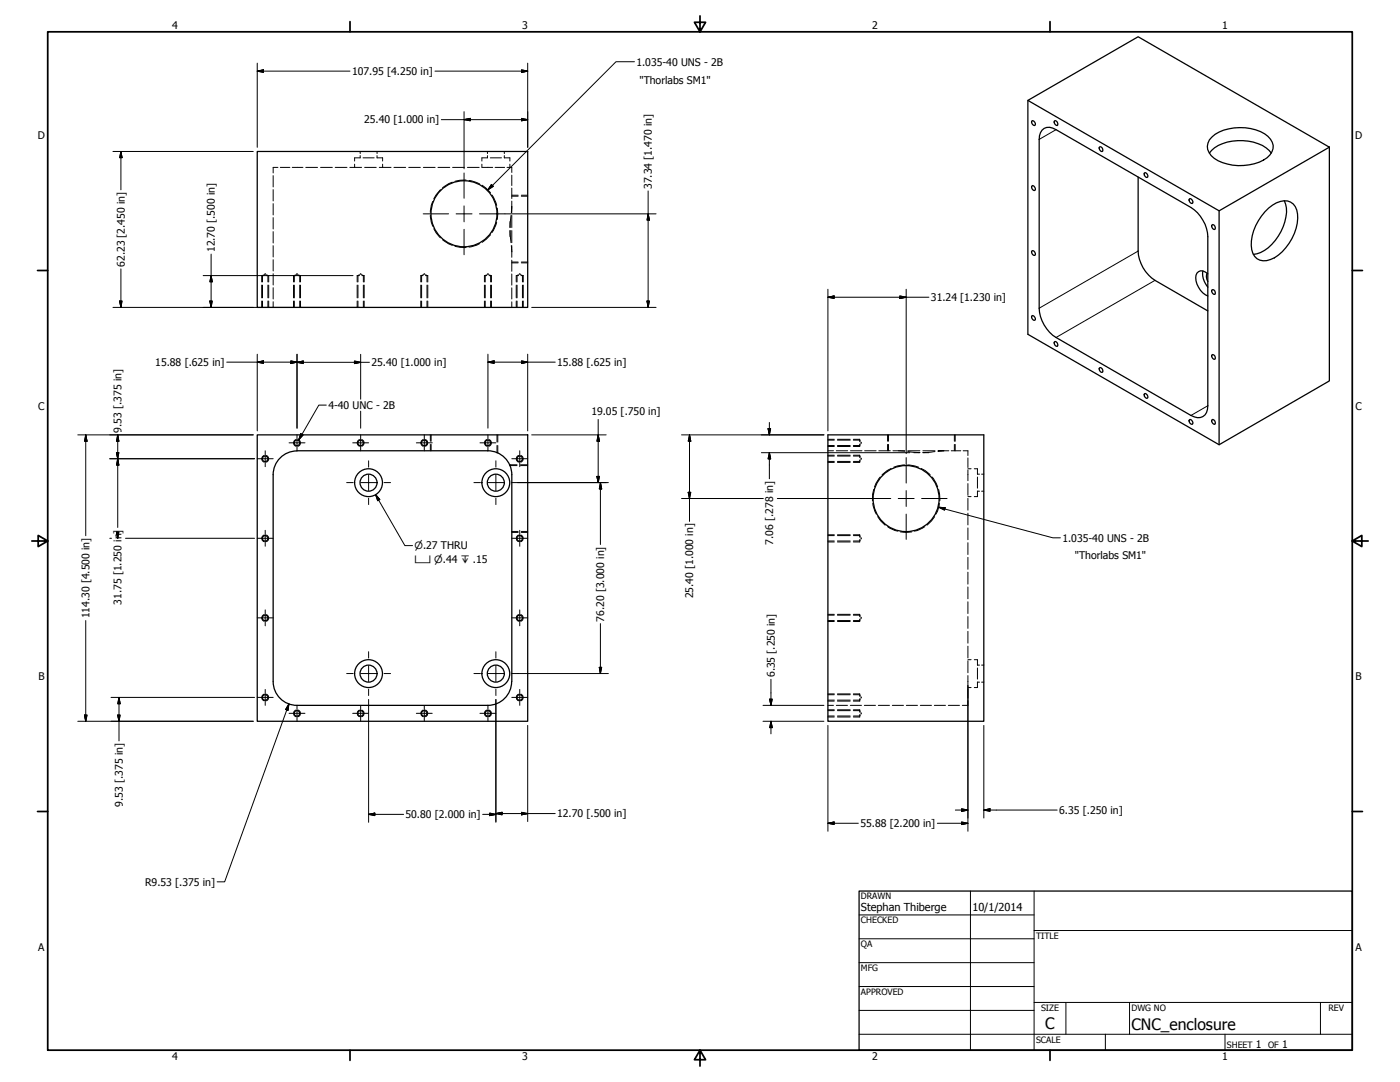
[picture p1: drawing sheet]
<svg xmlns="http://www.w3.org/2000/svg" width="559mm" height="432mm" viewBox="0 0 559 432" stroke-linecap="round" stroke-linejoin="round" font-family="sans-serif">
<!-- layer: Visible (ANSI) -->
<g fill="none" stroke="#000" stroke-width=".51">
<path d="M410.3 40.1l44-25.4 76.3 44-44 25.4zM410.3 40.1v93.3l76.3 44.1 44-25.5v-93.3M411.9 48.3a1.19 1.19 0 0 1 1.1 .5 1.19 1.19 0 0 1 0 1.3 1.36 1.36 0 0 1-1.1-1.8zM414.8 55.6a4.1 4.1 0 0 1 1.9-4.4 4.1 4.1 0 0 1 4.8 .6l53.9 31a15.1 15.1 0 0 1 6.7 11.7M420.9 48.3a1.19 1.19 0 0 1 1.1 .5 1.19 1.19 0 0 1 0 1.3 1.36 1.36 0 0 1-1.1-1.8zM438.8 58.7l.4-.2a1.26 1.26 0 0 1 .8 2 1.26 1.26 0 0 1-1.2-1.8zM483.7 54.7a19.1 19.1 0 0 1 22.4-.3 5.1 5.1 0 0 1-.3 8.5 19.9 19.9 0 0 1-21.2 .3 5.2 5.2 0 0 1-.9-8.5zM102.7 60.5h107.9v62.2h-107.9zM411.9 74.2l.3-.2a1.35 1.35 0 0 1 .8 2 1.26 1.26 0 0 1-1.1-1.8zM456.8 69a1.13 1.13 0 0 1 1.1 .5 1.13 1.13 0 0 1 0 1.3 1.33 1.33 0 0 1-1.1-1.8zM474.7 79.4a1.19 1.19 0 0 1 1.2 .5 1.19 1.19 0 0 1 0 1.3 1.36 1.36 0 0 1-1.2-1.8zM482.7 61.1a15.5 15.5 0 0 1 13.4-5 15.1 15.1 0 0 1 11.3 5"/>
<path d="M483.7 89.8l.4-.2a1.35 1.35 0 0 1 .8 2 1.26 1.26 0 0 1-1.2-1.8zM486.6 84.1v93.4M506.3 83.1a8.3 8.3 0 0 1 8.8-2.5 7.6 7.6 0 0 1 2.7 8.6 19.9 19.9 0 0 1-10.7 14.4 5.1 5.1 0 0 1-7.5-4 19.2 19.2 0 0 1 6.7-16.5zM512.6 80.1a12.6 12.6 0 0 1-.4 10.3 17.9 17.9 0 0 1-10.5 10.9l-1.4 .2M411.9 100.1l.3-.1a1.26 1.26 0 0 1 .8 1.9 1.26 1.26 0 0 1-1.1-1.8zM480.1 108.1a8 8 0 0 0 2 6.5M481.8 109a3.5 3.5 0 0 0 .3 3.4M482.1 109.3a2.85 2.85 0 0 0-4.3-.3 7.5 7.5 0 0 0 4.3 9.1M483.7 115.7l.4-.1a1.26 1.26 0 0 1 .8 1.9 1.26 1.26 0 0 1-1.2-1.8zM411.9 126a1.16 1.16 0 0 1 1.1 .6 1.16 1.16 0 0 1 0 1.2 1.26 1.26 0 0 1-1.1-1.8zM420.9 136.4l.3-.1a1.35 1.35 0 0 1 .8 1.9 1.29 1.29 0 0 1-1.1-1.8zM438.8 146.8l.4-.1a1.26 1.26 0 0 1 .8 1.9 1.26 1.26 0 0 1-1.2-1.8z"/>
<path d="M456.8 157.2a1.13 1.13 0 0 1 1.1 .5 1.13 1.13 0 0 1 0 1.2 1.33 1.33 0 0 1-1.1-1.7zM483.7 141.6l.4-.1a1.26 1.26 0 0 1 .8 1.9 1.26 1.26 0 0 1-1.2-1.8zM102.7 173.5h107.9v114.3h-107.9zM194.7 179.9a9.6 9.6 0 0 1 9.6 9.6M194.8 179.9l-76.3 .1a9.5 9.5 0 0 0-9.5 9.5M330.5 173.5h62.2v114.3h-62.2zM474.7 167.5a1.19 1.19 0 0 1 1.2 .6 1.19 1.19 0 0 1 0 1.3 1.36 1.36 0 0 1-1.2-1.9zM483.7 167.5a1.19 1.19 0 0 1 1.2 .6 1.19 1.19 0 0 1 0 1.3 1.36 1.36 0 0 1-1.2-1.9zM109 189.4v82.6a9.5 9.5 0 0 0 9.5 9.5h76.3M204.3 189.4l-.1 82.6a9.5 9.5 0 0 1-9.5 9.5"/>
<circle cx="185.2" cy="85.3" r="13.2"/>
<circle cx="118.5" cy="176.8" r="1.11"/>
<circle cx="143.9" cy="176.8" r="1.11"/>
<circle cx="169.3" cy="176.8" r="1.11"/>
<circle cx="194.7" cy="176.8" r="1.11"/>
<circle cx="105.8" cy="183.1" r="1.11"/>
<circle cx="147.1" cy="192.6" r="3.4"/>
<circle cx="147.1" cy="192.6" r="5.6"/>
<circle cx="197.9" cy="192.6" r="3.4"/>
<circle cx="197.9" cy="192.6" r="5.6"/>
<circle cx="207.4" cy="183.1" r="1.11"/>
<circle cx="361.7" cy="199" r="13.2"/>
<circle cx="105.8" cy="214.9" r="1.11"/>
<circle cx="207.4" cy="214.9" r="1.11"/>
<circle cx="105.8" cy="246.6" r="1.11"/>
<circle cx="207.4" cy="246.6" r="1.11"/>
<circle cx="105.8" cy="278.4" r="1.11"/>
<circle cx="147.1" cy="268.8" r="3.4"/>
<circle cx="147.1" cy="268.8" r="5.6"/>
<circle cx="197.9" cy="268.8" r="3.4"/>
<circle cx="197.9" cy="268.8" r="5.6"/>
<circle cx="207.4" cy="278.4" r="1.11"/>
<circle cx="118.5" cy="284.7" r="1.11"/>
<circle cx="143.9" cy="284.7" r="1.11"/>
<circle cx="169.3" cy="284.7" r="1.11"/>
<circle cx="194.7" cy="284.7" r="1.11"/>
</g>
<!-- layer: Hidden Narrow (ANSI) -->
<g fill="none" stroke="#000" stroke-width=".4">
<path d="M175.8 75.7l-2.6 3.6M180.5 72.7l-3.8 2.2M186.1 71.9l-4.5 .4M187.2 72l4.3 1.4M192.5 73.9l3.3 3.1M196.4 77.9l1.8 4.1M204.3 77.9h2.5M208.1 77.9h2.5M171.8 85.9l.3 2.8 .6 1.6M172.7 80.4l-.6 1.5-.3 2.9M173.2 91.3l.9 1.6 1.7 2M176.7 95.7l3.8 2.2"/>
<path d="M181.6 98.3l4.5 .4M191.5 97.2l-1.3 .7-3 .7M195.8 93.7l-3.3 3M198.2 88.6l-1.8 4.2M198.5 83.1v4.5M104.5 110v2.5M104.5 113.8v5.1M107.3 110v2.5M107.3 113.8v5.1M117.2 110v2.5M117.2 113.8v5.1M120 110v2.5"/>
<path d="M120 113.8v5.1M142.6 110v2.5M142.6 113.8v5.1M145.4 110v2.5M145.4 113.8v5.1M168 110v2.5M168 113.8v5.1M170.8 110v2.5M170.8 113.8v5.1M193.4 110v2.5M193.4 113.8v5.1M196.2 110v2.5"/>
<path d="M196.2 113.8v5.1M204.3 104.9h2.5M206.1 110v2.5M206.1 113.8v5.1M208.1 104.9h2.5M208.9 110v2.5M208.9 113.8v5.1M104.5 120.1v2.6M107.3 120.1v2.6M117.2 120.1v2.6M120 120.1v2.6M142.6 120.1v2.6"/>
<path d="M145.4 120.1v2.6M168 120.1v2.6M170.8 120.1v2.6M193.4 120.1v2.6M196.2 120.1v2.6M206.1 120.1v2.6M208.9 120.1v2.6M118.1 175.5a1.37 1.37 0 0 0-.9 1.3 1.37 1.37 0 0 0 .9 1.3M119 175.5a1.37 1.37 0 0 1 1 1.3 1.37 1.37 0 0 1-1 1.3M143.5 175.5a1.37 1.37 0 0 0-.9 1.3 1.37 1.37 0 0 0 .9 1.3M144.4 175.5a1.37 1.37 0 0 1 1 1.3 1.37 1.37 0 0 1-1 1.3M168.9 175.5a1.37 1.37 0 0 0-.9 1.3 1.37 1.37 0 0 0 .9 1.3"/>
<path d="M169.8 175.5a1.37 1.37 0 0 1 1 1.3 1.37 1.37 0 0 1-1 1.3M171.8 173.5v2.6M171.8 177.4v2.5M194.3 175.5a1.37 1.37 0 0 0-.9 1.3 1.37 1.37 0 0 0 .9 1.3M195.2 175.5a1.37 1.37 0 0 1 1 1.3 1.37 1.37 0 0 1-1 1.3M198.7 173.5v2.9M198.7 177.8v2.9M330.5 178.2h2.5M330.5 175.3h2.5M334.3 178.2h5M334.3 175.3h5M340.6 178.2h2.6"/>
<path d="M340.6 175.3h2.6M354.3 173.5v2.6M354.3 177.4v2.5M381.3 173.5v2.6M381.3 177.4v2.5M105.4 181.8a1.37 1.37 0 0 0-.9 1.3 1.37 1.37 0 0 0 .9 1.3M106.3 181.8a1.37 1.37 0 0 1 1 1.3 1.37 1.37 0 0 1-1 1.3M203.6 185.5h2.8M207 181.8a1.37 1.37 0 0 0-.9 1.3 1.37 1.37 0 0 0 .9 1.3M207.8 185.5h2.8M207.9 181.8a1.37 1.37 0 0 1 1 1.3 1.37 1.37 0 0 1-1 1.3M330.5 184.5h2.5"/>
<path d="M330.5 181.7h2.5M334.3 184.5h5M334.3 181.7h5M340.6 184.5h2.6M340.6 181.7h2.6M348.7 195.3l-.4 1.9-.1 2.6M351.3 190.4l-1.7 2.5-.5 1.4M355.7 186.9l-1.6 .9-2.1 1.7M361.1 185.5l-4.4 .9M362.3 185.5l4.3 .9M367.7 186.9l1.6 .9 2 1.7M372 190.4l2.3 3.9"/>
<path d="M374.6 195.3l.5 4.5M105.4 213.6a1.37 1.37 0 0 0-.9 1.3 1.37 1.37 0 0 0 .9 1.3M106.3 213.6a1.37 1.37 0 0 1 1 1.3 1.37 1.37 0 0 1-1 1.3M204.3 212.5h2.5M207 213.6a1.37 1.37 0 0 0-.9 1.3 1.37 1.37 0 0 0 .9 1.3M207.9 213.6a1.37 1.37 0 0 1 1 1.3 1.37 1.37 0 0 1-1 1.3M208.1 212.5h2.5M330.5 216.3h2.5M330.5 213.4h2.5M334.3 216.3h5M334.3 213.4h5M340.6 216.3h2.6"/>
<path d="M340.6 213.4h2.6M348.4 200.9l1.4 4.3M350.3 206.2l1.2 1.7 1.8 1.6M354.3 210.2l2.9 1.5 1.1 .3M359.4 212.3h4.5M369.1 210.2l-2.9 1.5-1.2 .3M373.1 206.2l-3 3.3M375 200.9l-.8 3.1-.6 1.2M105.4 245.3a1.37 1.37 0 0 0-.9 1.3 1.37 1.37 0 0 0 .9 1.3M106.3 245.3a1.37 1.37 0 0 1 1 1.3 1.37 1.37 0 0 1-1 1.3M207 245.3a1.37 1.37 0 0 0-.9 1.3 1.37 1.37 0 0 0 .9 1.3M207.9 245.3a1.37 1.37 0 0 1 1 1.3 1.37 1.37 0 0 1-1 1.3"/>
<path d="M330.5 248h2.5M330.5 245.2h2.5M334.3 248h5M334.3 245.2h5M340.6 248h2.6M340.6 245.2h2.6M105.4 277.1a1.37 1.37 0 0 0-.9 1.3 1.37 1.37 0 0 0 .9 1.3M106.3 277.1a1.37 1.37 0 0 1 1 1.3 1.37 1.37 0 0 1-1 1.3M207 277.1a1.37 1.37 0 0 0-.9 1.3 1.37 1.37 0 0 0 .9 1.3M207.9 277.1a1.37 1.37 0 0 1 1 1.3 1.37 1.37 0 0 1-1 1.3M330.5 279.8h2.5M330.5 276.9h2.5"/>
<path d="M334.3 279.8h5M334.3 276.9h5M340.6 279.8h2.6M340.6 276.9h2.6M118.1 283.4a1.37 1.37 0 0 0-.9 1.3 1.37 1.37 0 0 0 .9 1.3M119 283.4a1.37 1.37 0 0 1 1 1.3 1.37 1.37 0 0 1-1 1.3M143.5 283.4a1.37 1.37 0 0 0-.9 1.3 1.37 1.37 0 0 0 .9 1.3M144.4 283.4a1.37 1.37 0 0 1 1 1.3 1.37 1.37 0 0 1-1 1.3M168.9 283.4a1.37 1.37 0 0 0-.9 1.3 1.37 1.37 0 0 0 .9 1.3M169.8 283.4a1.37 1.37 0 0 1 1 1.3 1.37 1.37 0 0 1-1 1.3M194.3 283.4a1.37 1.37 0 0 0-.9 1.3 1.37 1.37 0 0 0 .9 1.3M195.2 283.4a1.37 1.37 0 0 1 1 1.3 1.37 1.37 0 0 1-1 1.3"/>
<path d="M330.5 286.1h2.5M330.5 283.3h2.5M334.3 286.1h5M334.3 283.3h5M340.6 286.1h2.6M340.6 283.3h2.6"/>
</g>
<!-- layer: Hidden (ANSI) -->
<g fill="none" stroke="#000" stroke-width=".4">
<path d="M109 70.1v4.5M109 75.7v4.5M110.9 66.8h-1.9v2.2M111.9 66.8h3.8M116.6 66.8h4.3M122 66.8h4.7M128 66.8h4.7M133.8 66.8h4.7M139.6 66.8h4.7M141.5 65.5v1.3M143.8 62.1v.9h-2.3v1.3M143.8 60.5v.8"/>
<path d="M144.9 63h4.5M145.5 66.8h4.7M150.5 62.1v.9h2.2v1.3M150.5 60.5v.8M151.4 66.8h4.7M152.7 65.5v1.3M157.2 66.8h4.7M163.1 66.8h4.7M169 66.8h4.7M174.8 66.8h4.7M180.7 66.8h4.7M186.6 66.8h4.7"/>
<path d="M192.3 65.5l.1 1.3h4.3M194.6 62.1v.9h-2.3v1.3M194.6 60.5v.8M195.7 63h4.5M197.6 66.8h3.8M201.3 62.1v.9h2.2v1.3M201.3 60.5v.8M202.4 66.8h1.9v2M203.5 65.5v1.3M204.3 69.9v4.1M204.3 75.1v4.1M204.3 78.3h2.5"/>
<path d="M208.1 78.3h2.5M109 81.3v4.5M109 86.9v4.5M109 92.5v4.5M109 98v4.6M203.6 94.4v-2.4l.4 4.8M204 86l-.4 4.8v-2.4M204.1 84.8l.2-2.4v2.4M204.1 98l.2 2.5M204.3 98v2.5M204.3 92v4.8M204.3 86v4.8"/>
<path d="M204.3 80.3v2.1M104.5 110h.9M104.8 113.8v5.1M105.2 109.7l-.4 .3v2.5M105.5 109.5l.4-.2 .3 .2M106.3 110h1M106.6 109.7l.3 .3v2.5M106.9 113.8v5.1M109 103.6v4.5M109 109.2v4.5M109 114.8v4.5M117.2 110h.9"/>
<path d="M117.5 113.8v5.1M117.9 109.7l-.4 .3v2.5M118.2 109.5l.4-.2 .3 .2M119 110h1M119.3 109.7l.3 .3v2.5M119.6 113.8v5.1M142.6 110h.9M142.9 113.8v5.1M143.3 109.7l-.4 .3v2.5M143.6 109.5l.4-.2 .3 .2M144.4 110h1M144.7 109.7l.3 .3v2.5"/>
<path d="M145 113.8v5.1M168 110h.9M168.3 113.8v5.1M168.7 109.7l-.4 .3v2.5M169 109.5l.4-.2 .3 .2M169.8 110h1M170.1 109.7l.3 .3v2.5M170.4 113.8v5.1M193.4 110h.9M193.7 113.8v5.1M194.1 109.7l-.4 .3v2.5M194.4 109.5l.4-.2 .3 .2"/>
<path d="M195.2 110h1M195.5 109.7l.3 .3v2.5M195.8 113.8v5.1M204.3 100.5v2.2M204.3 103.8v4.5M204.3 109.3v4.5M204.3 114.9v4.4M204.3 104.6h2.5M206.1 110h.9M206.4 113.8v5.1M206.8 109.7l-.4 .3v2.5M207.1 109.5l.4-.2 .3 .2"/>
<path d="M207.9 110h1M208.1 104.6h2.5M208.2 109.7l.3 .3v2.5M208.5 113.8v5.1M104.8 120.1v2.6M106.9 120.1v2.6M109 120.4v2.3M117.5 120.1v2.6M119.6 120.1v2.6M142.9 120.1v2.6M145 120.1v2.6M168.3 120.1v2.6"/>
<path d="M170.4 120.1v2.6M193.7 120.1v2.6M195.8 120.1v2.6M204.3 120.5v2.2M206.4 120.1v2.6M208.5 120.1v2.6M172.1 173.5v2.6M172.1 177.4v2.5M198.4 173.5v2.9M198.4 177.8l.1 2.9M330.5 179.9h2.2M330.5 177.8h2.5"/>
<path d="M330.5 175.6h2.5M333.8 179.9h4.5M334.3 177.8h5M334.3 175.6h5M339.5 179.9h4.5M340.6 175.6h2.6l.1 .4M343.2 177.2v1M343.2 175.3v1M343.3 177.5l-.1 .3h-2.6M343.6 176.4v.7M345.1 179.9h4.6M350.8 179.9h4.5"/>
<path d="M354.6 173.5v2.6M354.6 177.4v2.5M356.4 179.9h2.3M358.7 179.9l2.4 .2M358.7 179.9h2.4M362.3 179.9h4.9M368.4 179.9h4.8M374.4 179.9h2.4l-2.4 .2M376.8 179.9h1.9M379.7 179.9h3.8M380.9 173.5v2.6M380.9 177.4v2.5"/>
<path d="M384.4 179.9h1.9v1.9M198.6 180.7h.1M203.6 185.5v.1M203.6 185.7l2.8 .1M207.8 185.8h2.8M330.5 184.1h2.5M330.5 182h2.5M334.3 184.1h5M334.3 182h5M340.6 182h2.6l.1 .4M343.2 183.6v.9M343.2 181.7v.9"/>
<path d="M343.3 183.8l-.1 .3h-2.6M343.6 182.8v.7M362.3 180.2l4.9 .4-2.5 .1M373.2 180.2l-4.8 .4 2.4 .1M386.3 187.5v4.3M386.3 182.8v3.8M386.3 198.2h1.3M386.3 187.1h1.3M386.3 193v4.7M386.3 198.9v4.7M388.9 187.1h1.2v2.2M390.1 190.4v4.4"/>
<path d="M390.1 189.2h.9M391 196h-.9v2.2h-1.2M391.8 196h.9M391.8 189.2h.9M204.3 212.1h2.5M208.1 212.1h2.5M330.5 215.9h2.5M330.5 213.7h2.5M334.3 215.9h5M334.3 213.7h5M340.6 213.7h2.6l.1 .4M343.2 215.3v1"/>
<path d="M343.2 213.4v1M343.3 215.6l-.1 .3h-2.6M343.6 214.5v.7M386.3 204.8v4.7M386.3 210.7v4.7M386.3 216.6v4.7M386.3 222.4v4.8M386.3 228.3v4.8M386.3 234.3v4.7M330.5 247.6h2.5M330.5 245.5h2.5M334.3 247.6h5"/>
<path d="M334.3 245.5h5M340.6 245.5h2.6l.1 .4M343.2 247.1v.9M343.2 245.2v.9M343.3 247.3l-.1 .3h-2.6M343.6 246.3v.7M386.3 240.2v4.7M386.3 246.1v4.7M386.3 252v4.7M386.3 257.9v4.7M330.5 279.4h2.5M330.5 277.2h2.5"/>
<path d="M334.3 279.4h5M334.3 277.2h5M340.6 277.2h2.6l.1 .4M343.2 278.8v1M343.2 276.9v1M343.3 279.1l-.1 .3h-2.6M343.6 278v.7M386.3 279.6v1.9h-2.2M386.3 274.8v3.8M386.3 269.6v4.3M386.3 274.4h1.3M386.3 263.3h1.3"/>
<path d="M386.3 263.7v4.8M388.9 263.3h1.2v2.2M390.1 272.2v2.2h-1.2M390.1 266.6v4.4M390.1 272.2h.9M390.1 265.4h.9M391.8 272.2h.9M391.8 265.4h.9M330.5 281.5h2.2M330.5 285.8h2.5M330.5 283.6h2.5M333.8 281.5h4.5"/>
<path d="M334.3 285.8h5M334.3 283.6h5M339.4 281.5h4.5M340.6 283.6h2.6l.1 .4M343.2 285.2v.9M343.2 283.3v.9M343.3 285.4l-.1 .4h-2.6M343.6 284.4v.7M345 281.5h4.4M350.6 281.5h4.4M356.2 281.5h4.4M361.8 281.5h4.4"/>
<path d="M367.3 281.5h4.5M372.9 281.5h4.5M378.5 281.5h4.5"/>
</g>
<!-- layer: Visible Narrow (ANSI) -->
<path d="M421.5 51.8l-6.7 3.8M454.3 100.2l-39.5 22.8M461 111.9l-39.5 22.8M482.1 161.9l-6.7 3.9" fill="none" stroke="#000" stroke-width=".4"/>
<path d="M414.8 55.6v67.4a14.8 14.8 0 0 0 6.7 11.7l53.9 31.1a4.1 4.1 0 0 0 4.7 .5 4.1 4.1 0 0 0 2-4.4v-67.4M454.3 70.7v29.5a14.8 14.8 0 0 0 6.7 11.7l21.1 12.2" fill="none" stroke="#000" stroke-width=".51"/>
<!-- layer: Border (ANSI) -->
<g fill="none" stroke="#000" stroke-width=".7">
<path d="M19 12.7h520.8v406.4h-520.8zM139.7 8.6v4.1M279.4 6.3v6.4l-2.2-3.8h4.4l-2.2 3.8M419.1 8.6v4.1M15 107.9h4M539.8 107.9h4M12.7 215.9h6.3l-3.8-2.2v4.4l3.8-2.2M539.8 215.9l3.8 2.2v-4.4l-3.8 2.2h6.3M15 323.8h4M539.8 323.8h4M139.7 419.1v4.1M279.4 419.1l2.2 3.8h-4.4l2.2-3.8v6.3"/>
<path d="M419.1 419.1v4.1"/>
</g>
<!-- layer: Title (ANSI) -->
<g fill="none" stroke="#000" stroke-width=".4">
<path d="M387.3 355.6v63.5M412.7 355.6v63.5M342.9 365.1h69.8M342.9 374.6h69.8M412.7 371.3h127.1M342.9 384.2h69.8M342.9 393.7h69.8M342.9 412.7h196.9M342.9 403.2h69.8M412.7 400h127.1M425.4 400v12.7M441.2 412.7v6.4"/>
<path d="M450.8 400v12.7M488.9 412.7v6.4M527 400v12.7"/>
</g>
<path d="M342.9 355.6h196.9v63.5h-196.9z" fill="none" stroke="#000" stroke-width=".51"/>
<!-- layer: Dimension (ANSI) -->
<g fill="none" stroke="#000" stroke-width=".4">
<path d="M102.7 28.4l2.5-.5v1zM102.7 28.4h37M102.7 25.2v33.6M173.6 28.4h37M208.2 27.9l2.4 .5-2.4 .5zM210.6 25.2v33.6M176.1 47.8h34.5M185.2 47.8l2.5-.6v1zM185.2 44.6v22.8M208.2 47.2l2.4 .6-2.4 .4zM45.1 60.5h56M48.3 60.5l.4 2.4h-.9z"/>
<path d="M48.3 60.5v15.3M258.7 76.2v46.5M201.5 85.3h60.4M258.7 85.3l.5 2.5h-.9zM48.3 107.3v15.4M81.1 110h59.8M84.3 110l.4 2.5h-.9zM84.3 101.4v21.3M330.5 118.6l2.4-.5v1zM330.5 115.4v56.6M330.5 118.6h40.3M359.2 118.1l2.5 .5-2.5 .5z"/>
<path d="M361.7 115.4v65.6M45.1 122.7h98.3M47.8 120.1h.9l-.4 2.6zM83.8 120.1h.9l-.4 2.6zM212.2 122.7h49.7M258.3 120.1h.9l-.5 2.6zM90.5 144.5h28.1M102.7 144.5l2.5-.5v1zM102.7 141.4v30.6M116.1 144l2.5 .5-2.5 .5zM118.6 144.6l2.4-.5v1zM118.6 144.6h28.8"/>
<path d="M118.6 141.4v29.5M141.5 144.1l2.5 .5-2.5 .5zM144 141.4v17.9M194.8 144.5l2.4-.5v1zM194.8 144.5h26.8M194.8 141.4v29.5M208.2 144l2.4 .5-2.4 .5zM210.6 141.4v30.6M31.1 173.5h70M34.2 173.5l.5 2.6h-1zM34.2 173.5v40.3M47 173.5l.4 2.6h-.9z"/>
<path d="M47 173.5v37M144 164.1v6.8M212.2 173.5h29.7M238.8 173.5l.5 2.6h-1zM238.8 167.4v25.2M272 173.5h56.9M275.2 173.5l.5 2.6h-1zM275.2 173.5v34.6M306.6 171.1h1l-.5 2.4zM307.1 168.6v4.9M43.8 183.1h57.8M46.5 180.6h.9l-.4 2.5z"/>
<path d="M47 183.1l.4 2.5h-.9zM206.7 192.6h36.1M238.3 190.1h1l-.5 2.5zM239.6 192.6l.6 2.5h-1zM239.6 192.6v24.7M272 198.9h32.7M274.7 196.5h1l-.5 2.4zM303.9 180.7h59.3M307.1 180.7l.5 2.4h-1zM307.1 180.7v10.4M310.3 198.9h35.1M43.8 214.8h.7"/>
<path d="M46.5 212.3h.9l-.4 2.5zM47 212.3v2.5M50.1 214.8h51.5M34.2 247.6v40.2M239.6 248.9v19.9M44.3 278.3h57.3M47.5 278.3l.4 2.6h-.9zM47.5 278.3v17.4M147.1 279.1v5.5M197.9 279.1v5.5M206.7 268.8h36.1M239.2 266.3h1l-.6 2.5z"/>
<path d="M307.2 279h1l-.5 2.5zM307.7 271.1v10.4M386.3 273.6v58.1M31.1 287.8h70M33.7 285.4h1l-.5 2.4zM47 285.4h.9l-.4 2.4zM115.3 280.9l-.4 2.6-.9-.4zM115.3 280.9l-25.6 71h-3M147.1 284.8v43.4M197.9 284.8v43.4M210.6 289.5v38.4M304.5 287.8h24.4"/>
<path d="M304.5 281.5h24.4M307.7 287.8l.5 2.6h-1zM307.7 287.8v5.1M330.5 289.5v42.2M392.7 289.5v37M147.1 325l2.5-.5v1zM147.1 325h14M192.7 325h5.2M195.5 324.5l2.4 .5-2.4 .5zM197.9 324.7l2.5-.5v1zM197.9 324.7h23.7M208.2 324.2l2.4 .5-2.4 .5z"/>
<path d="M330.5 328.5l2.4-.5v1.1zM330.5 328.5h12.1M374.1 328.5h12.2M381.3 323.3h5M383.8 328l2.5 .5-2.5 .6zM383.8 322.8l2.5 .5-2.5 .5zM392.7 323.3l2.5-.5v1zM392.7 323.3h29.3"/>
</g>
<g fill="#000" stroke="#000" stroke-width=".4">
<path d="M102.7 28.4l2.5-.5zM102.7 28.4l2.5-.5v1zM208.2 28.9l2.4-.5zM208.2 27.9l2.4 .5-2.4 .5zM185.2 47.8l2.5-.6zM185.2 47.8l2.5-.6v1zM208.2 48.2l2.4-.4zM208.2 47.2l2.4 .6-2.4 .4zM48.3 60.5l.4 2.4zM48.3 60.5l.4 2.4h-.9zM258.7 85.3l.5 2.5zM258.7 85.3l.5 2.5h-.9z"/>
<path d="M84.3 110l.4 2.5zM84.3 110l.4 2.5h-.9zM330.5 118.6l2.4-.5zM330.5 118.6l2.4-.5v1zM359.2 119.1l2.5-.5zM359.2 118.1l2.5 .5-2.5 .5zM47.8 120.1l.5 2.6zM47.8 120.1h.9l-.4 2.6zM83.8 120.1l.5 2.6zM83.8 120.1h.9l-.4 2.6zM258.3 120.1l.4 2.6zM258.3 120.1h.9l-.5 2.6z"/>
<path d="M102.7 144.5l2.5-.5zM102.7 144.5l2.5-.5v1zM116.1 145l2.5-.5zM116.1 144l2.5 .5-2.5 .5zM118.6 144.6l2.4-.5zM118.6 144.6l2.4-.5v1zM141.5 145.1l2.5-.5zM141.5 144.1l2.5 .5-2.5 .5zM194.8 144.5l2.4-.5zM194.8 144.5l2.4-.5v1zM208.2 145l2.4-.5zM208.2 144l2.4 .5-2.4 .5z"/>
<path d="M34.2 173.5l.5 2.6zM34.2 173.5l.5 2.6h-1zM47 173.5l.4 2.6zM47 173.5l.4 2.6h-.9zM238.8 173.5l.5 2.6zM238.8 173.5l.5 2.6h-1zM275.2 173.5l.5 2.6zM275.2 173.5l.5 2.6h-1zM306.6 171.1l.5 2.4zM306.6 171.1h1l-.5 2.4zM46.5 180.6l.5 2.5zM46.5 180.6h.9l-.4 2.5z"/>
<path d="M47 183.1l.4 2.5zM47 183.1l.4 2.5h-.9zM238.3 190.1l.5 2.5zM238.3 190.1h1l-.5 2.5zM239.6 192.6l.6 2.5zM239.6 192.6l.6 2.5h-1zM274.7 196.5l.5 2.4zM274.7 196.5h1l-.5 2.4zM307.1 180.7l.5 2.4zM307.1 180.7l.5 2.4h-1zM46.5 212.3l.5 2.5zM46.5 212.3h.9l-.4 2.5z"/>
<path d="M239.2 266.3l.4 2.5zM239.2 266.3h1l-.6 2.5zM307.2 279l.5 2.5zM307.2 279h1l-.5 2.5zM33.7 285.4l.5 2.4zM33.7 285.4h1l-.5 2.4zM47 285.4l.5 2.4zM47 285.4h.9l-.4 2.4zM47.5 278.3l.4 2.6zM47.5 278.3l.4 2.6h-.9zM115.3 280.9l-.4 2.6zM115.3 280.9l-.4 2.6-.9-.4z"/>
<path d="M307.7 287.8l.5 2.6zM307.7 287.8l.5 2.6h-1zM147.1 325l2.5-.5zM147.1 325l2.5-.5v1zM195.5 325.5l2.4-.5zM195.5 324.5l2.4 .5-2.4 .5zM197.9 324.7l2.5-.5zM197.9 324.7l2.5-.5v1zM208.2 325.2l2.4-.5zM208.2 324.2l2.4 .5-2.4 .5zM330.5 328.5l2.4-.5zM330.5 328.5l2.4-.5v1.1z"/>
<path d="M383.8 329.1l2.5-.6zM383.8 328l2.5 .5-2.5 .6zM383.8 323.8l2.5-.5zM383.8 322.8l2.5 .5-2.5 .5zM392.7 323.3l2.5-.5zM392.7 323.3l2.5-.5v1z"/>
</g>
<!-- layer: Center Mark (ANSI) -->
<g fill="none" stroke="#000" stroke-width=".4">
<path d="M185.2 69v10.1M168.9 85.3h10.2M182.1 85.3h6.3M185.2 82.2v6.3M185.2 91.5v10.2M191.4 85.3h10.1M105.9 179.9v6.3M115.4 176.7h6.3M118.6 173.5v6.4M140.8 176.7h6.3M144 173.5v6.4M166.2 176.7h6.3"/>
<path d="M169.4 173.5v6.4M191.6 176.7h6.3M194.8 173.5v6.4M207.5 179.9v6.3M102.7 183.1h6.3M138.4 192.6h2.6M144 192.6h6.3M147.1 183.9v2.5M147.1 189.4v6.4M147.1 198.8v2.6M153.3 192.6h2.6M189.2 192.6h2.6"/>
<path d="M194.8 192.6h6.3M197.9 183.9v2.5M197.9 189.4v6.4M197.9 198.8v2.6M204.1 192.6h2.6M204.3 183.1h6.3M345.4 198.9h10.1M358.5 198.9h6.4M361.7 182.6v10.2M361.7 195.8v6.3M367.9 198.9h10.1M102.7 214.8h6.3"/>
<path d="M105.9 211.6v6.4M204.3 214.8h6.3M207.5 211.6v6.4M361.7 205.2v10.1M102.7 246.6h6.3M105.9 243.4v6.3M204.3 246.6h6.3M207.5 243.4v6.3M102.7 278.3h6.3M105.9 275.1v6.4M138.4 268.8h2.6M144 268.8h6.3"/>
<path d="M147.1 260.1v2.5M147.1 265.6v6.4M147.1 275v2.6M153.3 268.8h2.6M189.2 268.8h2.6M194.8 268.8h6.3M197.9 260.1v2.5M197.9 265.6v6.4M197.9 275v2.6M204.1 268.8h2.6M204.3 278.3h6.3M207.5 275.1v6.4"/>
<path d="M115.4 284.7h6.3M118.6 281.5v6.3M140.8 284.7h6.3M144 281.5v6.3M166.2 284.7h6.3M169.4 281.5v6.3M191.6 284.7h6.3M194.8 281.5v6.3"/>
</g>
<!-- layer: Symbol (ANSI) -->
<path d="M253.2 24.6h-7.3l-51.1 51.2M196.2 73.7l.7 .7-2.1 1.4zM120.1 173.1l.9 .5-1.7 1.9zM130.2 161.7h-2.9l-8 13.8M149.9 197.4l1.7 1.9-.9 .5zM149.9 197.4l11.7 20.3h3.1M374.7 202.4l2.6 .2-.3 1zM374.7 202.4l45.5 12.2h3" fill="none" stroke="#000" stroke-width=".4"/>
<path d="M196.2 73.7l-1.4 2.1zM196.2 73.7l.7 .7-2.1 1.4zM120.1 173.1l-.8 2.4zM120.1 173.1l.9 .5-1.7 1.9zM149.9 197.4l1.7 1.9zM149.9 197.4l1.7 1.9-.9 .5zM374.7 202.4l2.6 .2zM374.7 202.4l2.6 .2-.3 1z" fill="#000" stroke="#000" stroke-width=".4"/>
<g font-size="6.3">
<text x="417.2" y="410.6">C</text>
<text x="451.6" y="411.1">CNC_enclosure</text>
</g>
<g font-size="4.4">
<text x="343.7" y="363.5">Stephan Thiberge</text>
<text x="388.1" y="363.7">10/1/2014</text>
</g>
<g font-size="4.2">
<text x="68.7" y="11.7">4</text>
<text x="208.4" y="11.7">3</text>
<text x="348.1" y="11.7">2</text>
<text x="487.8" y="11.7">1</text>
<text x="140.5" y="29.9">107.95 [4.250 in]</text>
<text x="254" y="26.2">1.035-40 UNS - 2B</text>
<text x="255.3" y="33.7">&quot;Thorlabs SM1&quot;</text>
<text x="145.4" y="49.3">25.40 [1.000 in]</text>
<text x="15.1" y="55.5">D</text>
<text x="540.9" y="55.5">D</text>
<text x="260.2" y="75.4" transform="rotate(-90 260.2 75.4)">37.34 [1.470 in]</text>
<text x="85.8" y="100.6" transform="rotate(-90 85.8 100.6)">12.70 [.500 in]</text>
<text x="49.8" y="106.6" transform="rotate(-90 49.8 106.6)">62.23 [2.450 in]</text>
<text x="371.6" y="120.1">31.24 [1.230 in]</text>
<text x="62" y="146">15.88 [.625 in]</text>
<text x="148.3" y="146.1">25.40 [1.000 in]</text>
<text x="222.4" y="146">15.88 [.625 in]</text>
<text x="15.2" y="163.4">C</text>
<text x="131.1" y="163.2">4-40 UNC - 2B</text>
<text x="236" y="165.8">19.05 [.750 in]</text>
<text x="541" y="163.4">C</text>
<text x="48.5" y="172.7" transform="rotate(-90 48.5 172.7)">9.53 [.375 in]</text>
<text x="308.6" y="217.3" transform="rotate(-90 308.6 217.3)">7.06 [.278 in]</text>
<text x="424.1" y="216.2">1.035-40 UNS - 2B</text>
<text x="429.1" y="222.9">&quot;Thorlabs SM1&quot;</text>
<text x="276.7" y="238.8" transform="rotate(-90 276.7 238.8)">25.40 [1.000 in]</text>
<text x="48.5" y="241.3" transform="rotate(-90 48.5 241.3)">31.75 [1.250 in]</text>
<text x="35.8" y="246.8" transform="rotate(-90 35.8 246.8)">114.30 [4.500 in]</text>
<text x="241.2" y="248.1" transform="rotate(-90 241.2 248.1)">76.20 [3.000 in]</text>
<text x="15.3" y="271.4">B</text>
<text x="309.2" y="270.3" transform="rotate(-90 309.2 270.3)">6.35 [.250 in]</text>
<text x="541.1" y="271.4">B</text>
<text x="49" y="321.9" transform="rotate(-90 49 321.9)">9.53 [.375 in]</text>
<text x="161.9" y="326.5">50.80 [2.000 in]</text>
<text x="222.4" y="326.2">12.70 [.500 in]</text>
<text x="422.8" y="324.8">6.35 [.250 in]</text>
<text x="343.4" y="330.1">55.88 [2.200 in]</text>
<text x="57.9" y="353.4">R9.53 [.375 in]</text>
<text x="15.2" y="379.3">A</text>
<text x="541" y="379.3">A</text>
<text x="501.3" y="418.3">1</text>
<text x="511.8" y="418.3">1</text>
<text x="68.7" y="423.2">4</text>
<text x="208.4" y="423.2">3</text>
<text x="348.1" y="423.2">2</text>
<text x="487.8" y="423.2">1</text>
</g>
<g font-size="4">
<text x="165.4" y="219.3">⌀.27 THRU</text>
<text x="165.4" y="224.6">⌴ ⌀.44 ↧ .15</text>
</g>
<g font-size="3.5">
<text x="343.7" y="358.9">DRAWN</text>
<text x="343.7" y="368.5">CHECKED</text>
<text x="413.5" y="374.6">TITLE</text>
<text x="343.7" y="378">QA</text>
<text x="343.7" y="387.5">MFG</text>
<text x="343.7" y="397.1">APPROVED</text>
<text x="415.5" y="403.4">SIZE</text>
<text x="451.6" y="403.4">DWG NO</text>
<text x="530.3" y="403.4">REV</text>
<text x="413.5" y="416.1">SCALE</text>
<text x="489.7" y="418.3">SHEET</text>
<text x="506.2" y="418.3">OF</text>
</g>
</svg>
